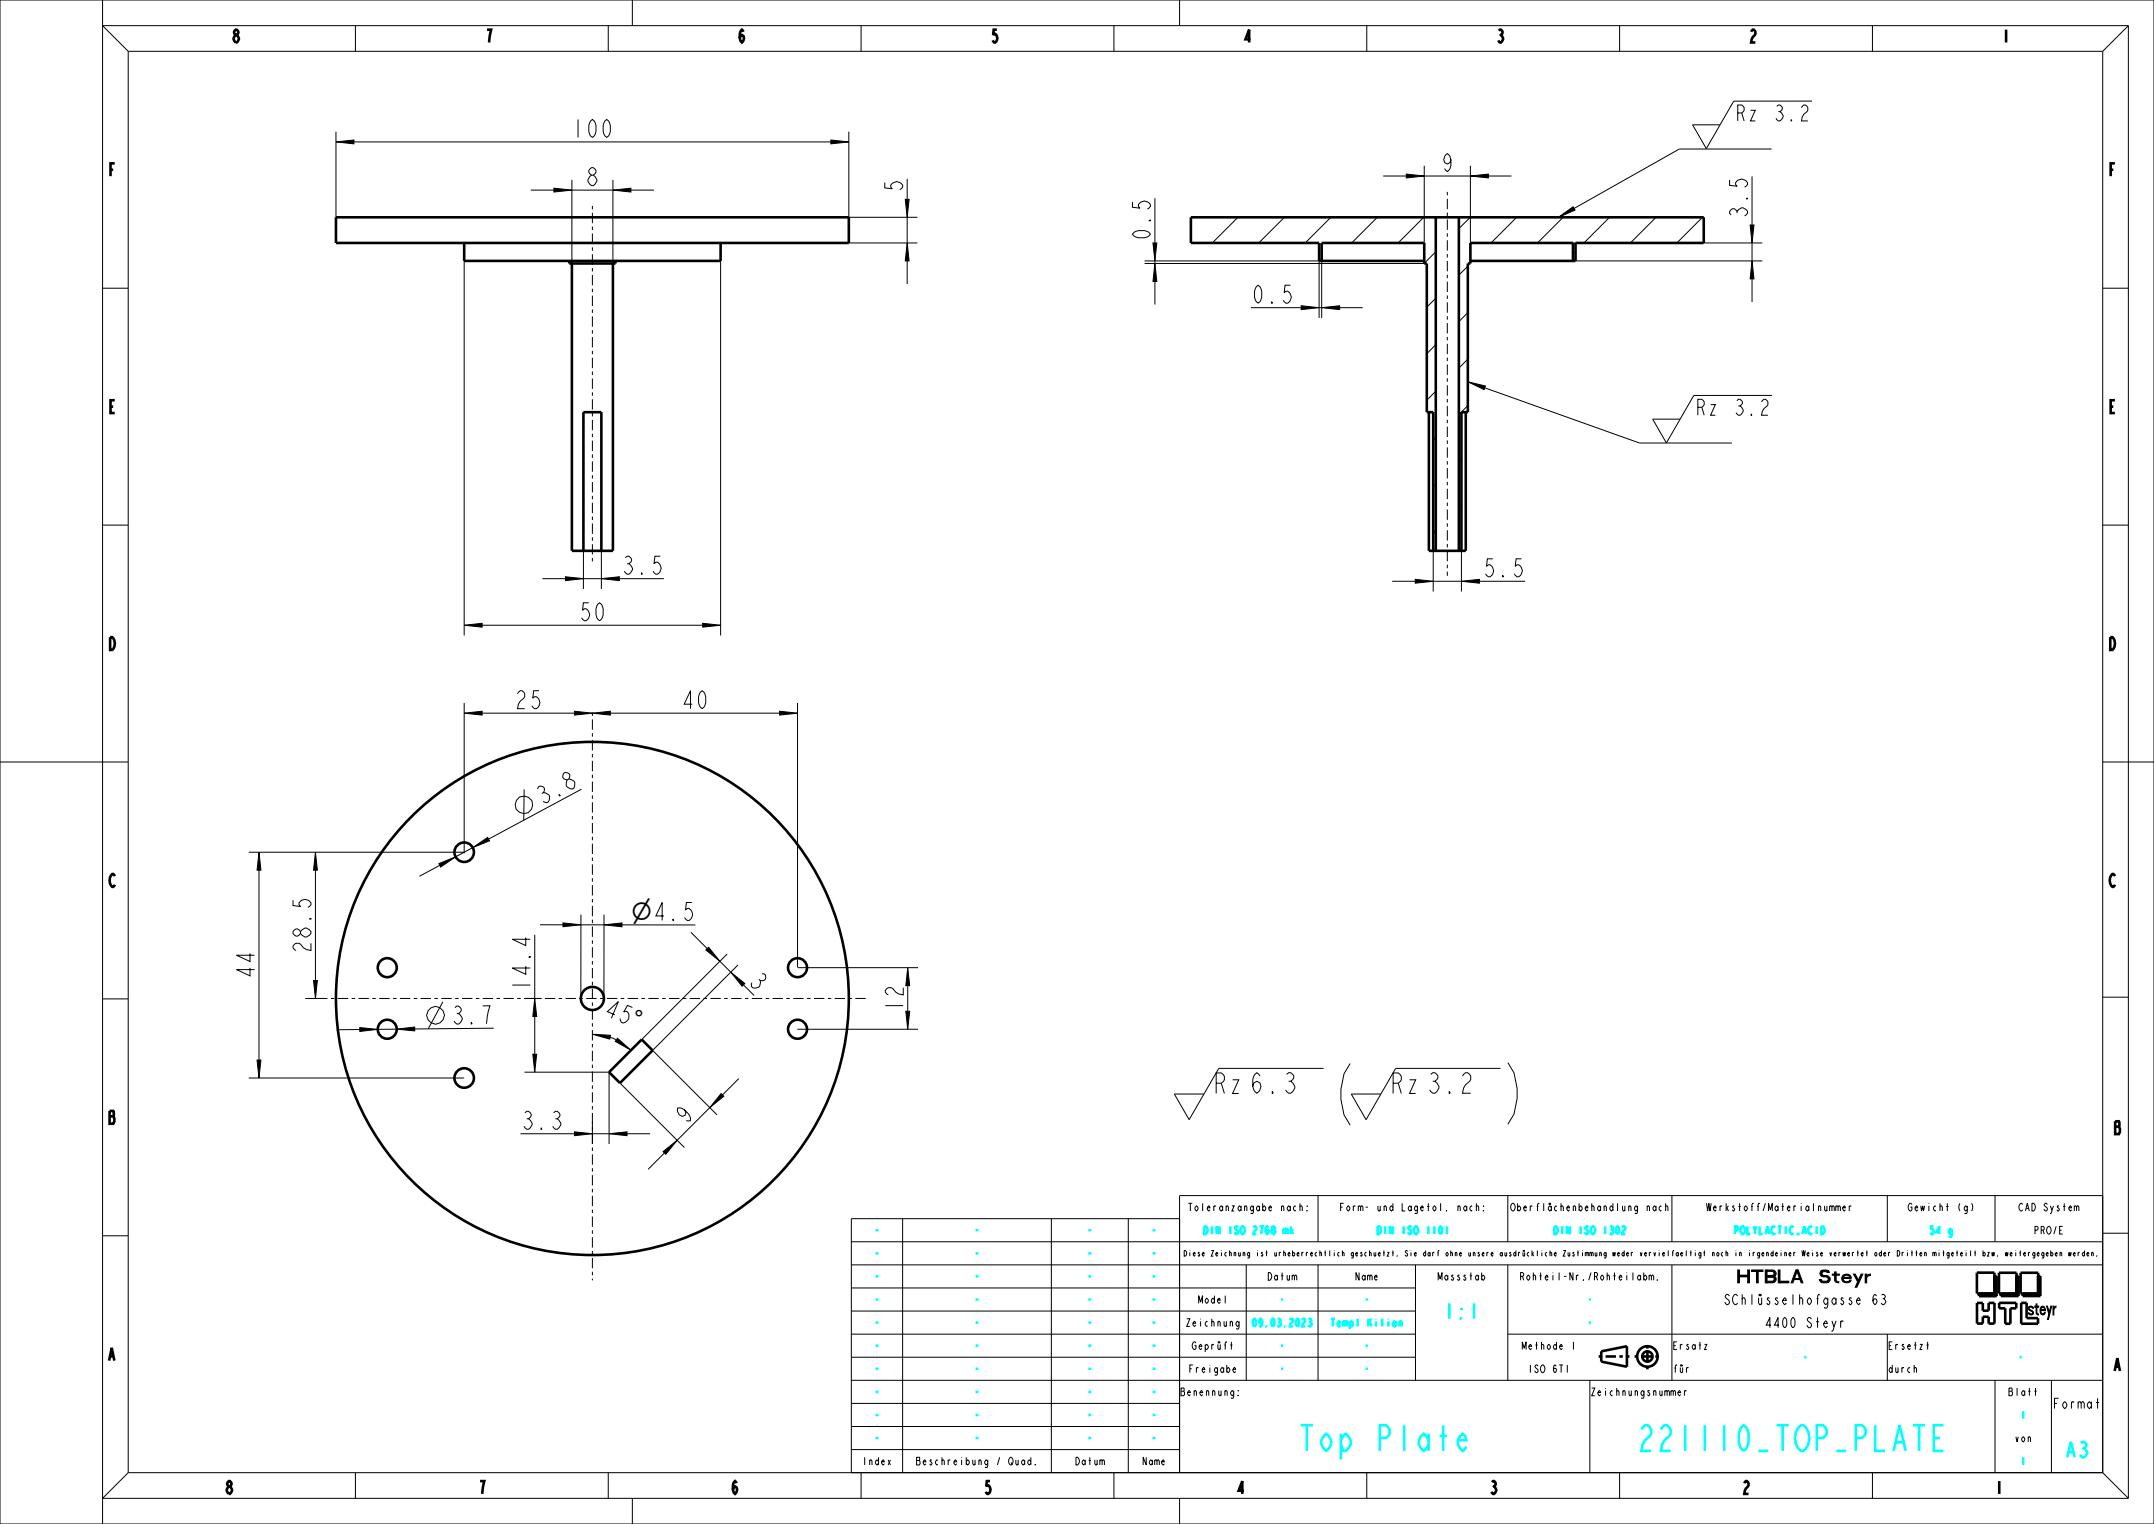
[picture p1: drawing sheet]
<svg xmlns="http://www.w3.org/2000/svg" width="420mm" height="297mm" viewBox="0 0 420 297" stroke-linecap="round" stroke-linejoin="round" font-family="sans-serif">
<g fill="none" stroke="#000" stroke-width=".19">
<path d="M0 0h420v297h-420zM20 0v297M25 10v277M25 10h385M69.3 5v5M118.6 5v5M123.3 0v5M167.9 5v5M217.2 5v5M230 0v5M266.5 5v5M315.8 5v5"/>
<path d="M365.1 5v5M410 10v277M415 5h-395l5 5M415 5l-5 5M415 5v287M65.5 27.7l3.5-.4v.7zM65.5 25.7v16.6M69 27.7h93M103.5 37h4.5M108 36.7l3.5 .3-3.5 .4zM111.5 35v16.3M111.5 37h8"/>
<path d="M119.5 37l3.5-.3v.7zM119.5 35v16.3M123 37h4.5M162 27.3l3.5 .4-3.5 .3zM165.5 25.7v16.6h13.4M176.5 38.8h.8l-.4 3.5zM176.9 34.9v3.9M225.2 38.6v8.7M269.7 34.3h4.5M274.2 33.9l3.5 .4-3.5 .4zM277.7 32.3v15M277.7 34.3h9"/>
<path d="M286.7 34.3l3.5-.4v.8zM286.7 32.3v15M290.2 34.3h4.5M341.6 34.4v9.4M20 56.2h5M90.5 50.8v73M140.5 50.8v73M165.5 47.3h13.4M176.9 47.3l.4 3.5h-.8zM176.9 42.3v5M176.9 50.8v4.5M223.2 50.8h34v11.2"/>
<path d="M224.8 47.3h.8l-.4 3.5zM225.2 51.3l.4 3.5h-.8zM225.2 50.8v.5M225.2 54.8v4.5M232.3 42.3l-.1 .2M241.4 42.3l-5 5M243.9 60h9.8M250.4 42.3l-5 5M253.7 59.6l3.5 .4-3.5 .3zM257.2 60h.5M257.7 60l3.5-.4v.7zM257.7 50.8v11.2"/>
<path d="M259.5 42.3l-5 5M261.2 60h4.5M268.6 42.3l-5 5M277.6 42.3l-5 5M280 49.1l-2.3 2.2h-54.5M280 58.1l-1.8 1.8M286.2 51.9l-1.7 1.7M286.7 42.3l-2.2 2.3M295.7 42.3l-5 5M304.8 42.3l-5 5M306.7 47.3h.5M307.2 49l-.5 .5"/>
<path d="M307.2 50.8h36.4M313.8 42.3l-5 5M322.9 42.3l-5 5M332 42.3l-5 5M332.2 47.3h11.4M341.2 43.8h.8l-.4 3.5zM341.6 50.8l.4 3.5h-.8zM341.6 47.3v3.5M341.6 54.3v4.5M410 56.2h5M280 67.2l-1.8 1.7M280 76.2l-1.8 1.8"/>
<path d="M286.2 60.9l-1.7 1.8M286.2 70l-1.7 1.7M286.2 79l-1.7 1.8M280 85.3l-.5 .5M280 94.4l-.5 .5M285 89.4l-.5 .5M285 98.4l-.5 .5M20 102.3h5M105.8 112.8h4.5M110.3 112.4l3.5 .4-3.5 .3zM113.8 112.8h3.5M113.8 107.3v7.5"/>
<path d="M117.3 112.8l3.5-.4v.7zM117.3 107.3v7.5M120.8 112.8h8.6M271.5 113.3h4.5M276 112.9l3.5 .4-3.5 .4zM279.5 113.3h5.5M279.5 107.3v8M280 103.4l-.5 .5M285 113.3l3.5-.4v.8zM285 107.3v8M288.5 113.3h8.9M410 102.3h5"/>
<path d="M90.5 121.8l3.5-.3v.7zM90.5 139l3.5-.4v.8zM90.5 137v29.3M94 121.8h43M94 139h18M112 138.6l3.5 .4-3.5 .4zM115.5 139l3.5-.4v.8zM119 139h33M137 121.5l3.5 .3-3.5 .4zM152 138.6l3.5 .4-3.5 .4zM155.5 137v51.6M0 148.5h25"/>
<path d="M102.2 153.8l-.1 6M113.4 153.8l-18.1 9.7M410 148.5h10M48.5 166.1h42M50.5 166.1l.4 3.5h-.8zM50.5 169.6v37M61.5 166.1l.4 3.5h-.8zM61.5 169.6v21.5M85.6 168.3l3.2-1.3-2.9 2zM85.8 168.6l-4 2.2M92.2 165.2l2.9-2 .3 .7zM92.2 165.2l-3.4 1.8"/>
<path d="M109.8 179.9l3.5 .3-3.5 .4zM113.3 178.2v16.4M117.8 178.2v16.4M20 194.7h5M59.5 194.6h2.4M61.1 191.1h.8l-.4 3.5zM86.4 195.2l-2.9 5.3M102.3 194.6h3.3M104.3 194.6l.3 3.5h-.7zM104.3 182.2v12.4M104.3 198.1v7.3M105.3 180.2h4.5"/>
<path d="M113.3 180.2h4.5M117.8 180.2l3.5-.3v.7zM121.3 180.2l14.3 .1M134.7 181.7l3.2 3.2M137.6 185.1l.6-.5 2.2 2.7zM140.4 187.3l2.1 2.2M141.8 185.9l-16.7 16.7M142.5 189.5l2.7 2.2-.5 .5zM143.9 188l-16.7 16.7 12.6 12.6M155.6 188.6h23.4M176.6 197.1h.8l-.4 3.5zM177 188.6l.4 3.5h-.8z"/>
<path d="M410 194.3h5M48.5 210.1h42M50.1 206.6h.8l-.4 3.5zM70.2 200.3l3.5 .3-3.5 .4zM70.2 200.6l-4.5 .1M77.4 200.6l3.5-.4v.7zM77.4 200.6h-3.7M96.3 200.4l-15.4 .1M102.3 208.9h16.5v14M103.9 205.4h.7l-.3 3.5zM115.5 201.6l3.5 .2-.1 .7zM115.5 218.6v4.3"/>
<path d="M119 202.1l1.2 .5M120.4 202.3l2.6 2.4-3-1.8zM120.9 211.1l12.5 12.5M138.4 215.9l-6.4 6.3M140.6 213.1l.5 .5-2.7 2.3zM144.1 210.2l-3.2 3.2M155.5 200.6h23.5M101.5 220.9h10.5M112 220.6l3.5 .3-3.5 .4zM115.5 220.9h3.3M118.8 220.9l3.5-.3v.7zM122.3 220.9h4.5"/>
<path d="M129.3 224.4l2.7-2.2-2.2 2.8zM129.6 224.7l-3.2 3.2M176 237.5v49.5M205 237.5v49.5M220 237.5v49.5M230 237.5h-64v49.5M257 233v9M294 233v9M326 233v9M368 233v9M389 233v9M410 233h-180v54"/>
<path d="M20 240.8h5M166 242h244M166 246.5h244M166 251h110M166 255.5h110M243 246.5v22.5M257 246.5v22.5M276 246.5v22.5M294 246.5v22.5M326 246.5v22.5M385.9 252.1h.1M386 252.1l-.1 .1"/>
<path d="M386.1 252.1l-.2 .2M386.2 252.1l-.3 .3M386.3 252.1l-.4 .4M386.4 252.1l-.5 .5M386.5 252.1l-.5 .5M386.6 252.1l-.5 .5M386.7 252.1l-.6 .5M386.8 252.1l-.6 .5M386.8 252.1l-.5 .5M386.9 252.1l-.5 .5M387 252.1l-.5 .5M387.1 252.1l-.5 .5"/>
<path d="M387.2 252.1l-.5 .5M387.3 252.1l-.5 .5M387.4 252.1l-.5 .5M387.5 252.1l-.5 .5M387.6 252.1l-.6 .5M387.7 252.1l-.6 .5M387.7 252.1l-.5 .5M387.8 252.1l-.5 .5M387.9 252.1l-.5 .5M388 252.1l-.5 .5M388.1 252.1l-.5 .5M388.2 252.1l-.5 .5"/>
<path d="M388.3 252.1l-.5 .5M388.4 252.1l-.5 .5M388.5 252.1l-.6 .5M388.6 252.1l-.6 .5M388.6 252.1l-.5 .5M388.7 252.1l-.5 .5M388.8 252.1l-.5 .5M388.9 248.7h.1M389 248.7l-.1 .1M389.1 248.7l-.2 .2M389.2 248.7l-.3 .3M389.2 248.7l-.3 .4"/>
<path d="M389.3 252.6h.1M389.3 252.5l-.1 .1M389.3 252.4l-.2 .2M389.3 252.3l-.3 .3M389.3 252.2l-.4 .4M389.3 252.1l-.5 .5M389.3 252l-.5 .6M389.3 251.9l-.6 .7M389.3 251.9l-.7 .7M389.3 251.8l-.8 .8M389.3 251.7l-.9 .9M389.3 251.6l-.4 .4"/>
<path d="M389.3 251.5l-.4 .4M389.3 251.4l-.4 .4M389.3 251.3l-.4 .4M389.3 251.2l-.4 .5M389.3 251.1l-.4 .5M389.3 251.1l-.4 .4M389.3 251l-.4 .4M389.3 250.9l-.4 .4M389.3 250.8l-.4 .4M389.3 250.7l-.4 .4M389.3 250.6l-.4 .4M389.3 250.5l-.4 .4"/>
<path d="M389.3 250.4l-.4 .4M389.3 250.3l-.4 .5M389.3 250.2l-.4 .5M389.3 250.2l-.4 .4M389.3 250.1l-.4 .4M389.3 250l-.4 .4M389.3 249.9l-.4 .4M389.3 249.8l-.4 .4M389.3 249.7l-.4 .4M389.3 249.6l-.4 .4M389.3 249.5l-.4 .5M389.3 249.4l-.4 .5"/>
<path d="M389.3 249.3l-.4 .5M389.3 249.3l-.4 .4M389.3 249.2l-.4 .4M389.3 249.1l-.4 .4M389.3 249l-.4 .4M389.3 248.9l-.4 .4M389.3 248.8l-.4 .4M389.3 248.7l-.4 .4M390.1 252.1h.1M390.2 252.1l-.1 .1M390.3 252.1l-.2 .2M390.4 252.1l-.3 .3"/>
<path d="M390.5 252.1l-.4 .4M390.6 252.1l-.5 .5M390.7 252.1l-.5 .5M390.8 252.1l-.5 .5M390.9 252.1l-.5 .5M391 252.1l-.5 .5M391 252.1l-.4 .5M391.1 252.1l-.4 .5M391.2 252.1l-.5 .5M391.3 252.1l-.5 .5M391.4 252.1l-.5 .5M391.5 252.1l-.5 .5"/>
<path d="M391.6 252.1l-.5 .5M391.7 252.1l-.5 .5M391.8 252.1l-.5 .5M391.9 252.1l-.5 .5M391.9 252.1l-.4 .5M392 252.1l-.4 .5M392.1 252.1l-.5 .5M392.2 252.1l-.5 .5M392.3 252.1l-.5 .5M392.4 252.1l-.5 .5M392.5 252.1l-.5 .5M392.6 252.1l-.5 .5"/>
<path d="M392.7 252.1l-.5 .5M392.8 252.1l-.5 .5M392.8 252.1l-.4 .5M392.9 252.1l-.4 .5M393 252.1l-.5 .5M393.1 252.1l-.5 .5M393.2 248.7h.1M393.3 248.7l-.1 .1M393.4 248.7l-.2 .2M393.5 248.7l-.3 .3M393.6 248.7l-.4 .4M393.6 252.5l-.1 .1"/>
<path d="M393.6 252.4l-.2 .2M393.6 252.3l-.3 .3M393.6 252.2l-.4 .4M393.6 252.1l-.5 .5M393.6 252l-.6 .6M393.6 251.9l-.7 .7M393.6 251.8l-.8 .8M393.6 251.7l-.9 .9M393.6 251.6l-.4 .4M393.6 251.5l-.4 .4M393.6 251.4l-.4 .4M393.6 251.3l-.4 .4"/>
<path d="M393.6 251.2l-.4 .4M393.6 251.1l-.4 .4M393.6 251l-.4 .4M393.6 250.9l-.4 .4M393.6 250.8l-.4 .4M393.6 250.7l-.4 .4M393.6 250.6l-.4 .4M393.6 250.5l-.4 .4M393.6 250.4l-.4 .4M393.6 250.3l-.4 .4M393.6 250.2l-.4 .4M393.6 250.1l-.4 .4"/>
<path d="M393.6 250l-.4 .4M393.6 249.9l-.4 .4M393.6 249.8l-.4 .4M393.6 249.7l-.4 .4M393.6 249.6l-.4 .5M393.6 249.6l-.4 .4M393.6 249.5l-.4 .4M393.6 249.4l-.4 .4M393.6 249.3l-.4 .4M393.6 249.2l-.4 .4M393.6 249.1l-.4 .4M393.6 249l-.4 .4"/>
<path d="M393.6 248.9l-.4 .4M393.6 248.8l-.4 .4M393.6 248.7l-.4 .5M394.5 252.1l-.1 .1M394.6 252.1l-.2 .2M394.7 252.1l-.3 .3M394.8 252.1l-.4 .4M394.9 252.1l-.5 .5M395 252.1l-.5 .5M395.1 252.1l-.5 .5M395.2 252.1l-.5 .5M395.3 252.1l-.5 .5"/>
<path d="M395.4 252.1l-.5 .5M395.4 252.1l-.4 .5M395.5 252.1l-.4 .5M395.6 252.1l-.5 .5M395.7 252.1l-.5 .5M395.8 252.1l-.5 .5M395.9 252.1l-.5 .5M396 252.1l-.5 .5M396.1 252.1l-.5 .5M396.2 252.1l-.5 .5M396.3 252.1l-.5 .5M396.3 252.1l-.4 .5"/>
<path d="M396.4 252.1l-.4 .5M396.5 252.1l-.5 .5M396.6 252.1l-.5 .5M396.7 252.1l-.5 .5M396.8 252.1l-.5 .5M396.9 252.1l-.5 .5M397 252.1l-.5 .5M397.1 252.1l-.5 .5M397.1 252.1l-.4 .5M397.2 252.1l-.4 .5M397.3 252.1l-.4 .5M397.4 248.7h.1"/>
<path d="M397.5 248.7l-.1 .1M397.6 248.7l-.2 .2M397.7 248.7l-.3 .3M397.8 248.7l-.4 .4M397.8 252.6h.1M397.8 252.5v.1M397.8 252.4l-.1 .2M397.8 252.3l-.2 .3M397.8 252.2l-.3 .4M397.8 252.1l-.4 .5M397.8 252l-.5 .6M397.8 251.9l-.6 .7"/>
<path d="M397.8 251.9l-.7 .7M397.8 251.8l-.8 .8M397.8 251.7l-.9 .9M397.8 251.6l-.4 .4M397.8 251.5l-.4 .4M397.8 251.4l-.4 .4M397.8 251.3l-.4 .5M397.8 251.2l-.4 .5M397.8 251.1l-.4 .5M397.8 251l-.4 .5M397.8 251l-.4 .4M397.8 250.9l-.4 .4"/>
<path d="M397.8 250.8l-.4 .4M397.8 250.7l-.4 .4M397.8 250.6l-.4 .4M397.8 250.5l-.4 .4M397.8 250.4l-.4 .5M397.8 250.3l-.4 .5M397.8 250.2l-.4 .5M397.8 250.1l-.4 .5M397.8 250.1l-.4 .4M397.8 250l-.4 .4M397.8 249.9l-.4 .4M397.8 249.8l-.4 .4"/>
<path d="M397.8 249.7l-.4 .4M397.8 249.6l-.4 .4M397.8 249.5l-.4 .5M397.8 249.4l-.4 .5M397.8 249.3l-.4 .5M397.8 249.3l-.4 .4M397.8 249.2l-.4 .4M397.8 249.1l-.4 .4M397.8 249l-.4 .4M397.8 248.9l-.4 .4M397.8 248.8l-.4 .4M397.8 248.7l-.4 .5"/>
<path d="M410 240.3h5M166 260h110M166 264.5h110M166 269h244M166 273.5h64M166 278h64M294 260h116M310 269v18M368 260v9M389 269v18M400 269v18M25 287l-5 5h395"/>
<path d="M25 287h385M69.3 287v5M118.6 287v5M123.3 292v5M166 282.5h64M167.9 287v5M217.2 287v5M230 292v5M266.5 287v5M315.8 287v5M365.1 287v5M410 287l5 5"/>
<circle cx="102.1" cy="156.9" r="1.72"/>
<circle cx="84.9" cy="197.9" r="1.72"/>
</g>
<path d="M311.7 264.4h6M318.7 264.4h5M321.2 266.9v-5" fill="none" stroke="#000" stroke-width=".51" stroke-dasharray=".7 .7 2 .7" stroke-linecap="butt"/>
<g fill="none" stroke="#000" stroke-width=".51">
<path d="M111 50.8v.5h9v-.5M111.5 51.3v56h8v-56M257.7 50.8v-3.5h20v4h.5v29h1.3v27M277.7 50.8h-20.5v-3.5h-25v-5h100v5h-25v3.5h-20.5M280 42.3v65M284.5 42.3v65M306.7 50.8v-3.5h-20v4h-.5v29h-1.2v27M278.6 80.3v27h7.2v-27M113.8 107.3v-27h3.5v27M125.1 202.6l2.1 2.1-6.3 6.4-2.1-2.2zM385.5 248h3.4v4.1h-3.4zM385.5 253.9h1.1v1.5h1.2v-1.5h1.1v4h-1.1v-1.3h-1.2v1.3h-1.1z"/>
<path d="M388.9 248.7h.4v3.9h-3.4v-.5M389.8 248h3.4v4.1h-3.4zM389.8 253.9h3.3v1.1h-1.1v3h-1v-3h-1.2zM393.2 248.7h.4v3.9h-3.5v-.5M394 248h3.4v4.1h-3.4zM394.4 252.1v.5h3.4v-3.9h-.4v3.4M395.2 253.9h-1.1v4.1h3.3M312.2 263.4l5-1v4l-5-1z"/>
<circle cx="115.5" cy="194.6" r="2.25"/>
<circle cx="321.2" cy="264.4" r="2"/>
<circle cx="321.2" cy="264.4" r="1"/>
</g>
<g fill="#000">
<path d="M65.5 27.7l3.5-.4v.7zM108 36.7l3.5 .3-3.5 .4zM119.5 37l3.5-.3v.7zM162 27.3l3.5 .4-3.5 .3zM274.2 33.9l3.5 .4-3.5 .4zM286.7 34.3l3.5-.4v.8zM176.5 38.8h.8l-.4 3.5zM176.9 47.3l.4 3.5h-.8zM225.2 51.3l.4 3.5h-.8zM224.8 47.3h.8l-.4 3.5zM253.7 59.6l3.5 .4-3.5 .3zM257.7 60l3.5-.4v.7z"/>
<path d="M341.6 50.8l.4 3.5h-.8zM341.2 43.8h.8l-.4 3.5zM110.3 112.4l3.5 .4-3.5 .3zM117.3 112.8l3.5-.4v.7zM276 112.9l3.5 .4-3.5 .4zM285 113.3l3.5-.4v.8zM90.5 121.8l3.5-.3v.7zM90.5 139l3.5-.4v.8zM112 138.6l3.5 .4-3.5 .4zM115.5 139l3.5-.4v.8zM137 121.5l3.5 .3-3.5 .4zM152 138.6l3.5 .4-3.5 .4z"/>
<path d="M50.5 166.1l.4 3.5h-.8zM61.5 166.1l.4 3.5h-.8zM85.6 168.3l3.2-1.3-2.9 2zM92.2 165.2l2.9-2 .3 .7zM61.1 191.1h.8l-.4 3.5zM104.3 194.6l.3 3.5h-.7zM109.8 179.9l3.5 .3-3.5 .4zM117.8 180.2l3.5-.3v.7zM137.6 185.1l.6-.5 2.2 2.7zM142.5 189.5l2.7 2.2-.5 .5zM177 188.6l.4 3.5h-.8zM50.1 206.6h.8l-.4 3.5z"/>
<path d="M70.2 200.3l3.5 .3-3.5 .4zM77.4 200.6l3.5-.4v.7zM103.9 205.4h.7l-.3 3.5zM115.5 201.6l3.5 .2-.1 .7zM120.4 202.3l2.6 2.4-3-1.8zM140.6 213.1l.5 .5-2.7 2.3zM176.6 197.1h.8l-.4 3.5zM112 220.6l3.5 .3-3.5 .4zM118.8 220.9l3.5-.3v.7zM129.3 224.4l2.7-2.2-2.2 2.8z"/>
</g>
<path d="M408.5 252.2v.1" fill="none" stroke="#0ff" stroke-width=".51"/>
<!-- layer: ACHSEN -->
<g fill="none" stroke="#000" stroke-width=".51">
<path d="M65.5 42.3h100v5h-100zM90.5 47.3v3.5h50v-3.5"/>
<circle cx="90.5" cy="166.1" r="1.9"/>
<circle cx="75.5" cy="188.6" r="1.85"/>
<circle cx="115.5" cy="194.6" r="50"/>
<circle cx="155.5" cy="188.6" r="1.85"/>
<circle cx="75.5" cy="200.6" r="1.85"/>
<circle cx="90.5" cy="210.1" r="1.9"/>
<circle cx="155.5" cy="200.6" r="1.85"/>
</g>
<!-- layer: ZEICH_ELEMENTE -->
<g fill="none" stroke="#000" stroke-width=".19">
<path d="M353.3 19.7h-15.2l-5.4 9.3-2.7-4.7h5.4M345.4 29h-18l-20.5 11.6M303.9 42.3l2.8-2 .4 .7zM286.2 74.4l3.4 .8-.2 .7zM289.5 75.6l30.2 10.7h18M345.5 77.1h-15.2l-5.4 9.2-2.7-4.6h5.4M258.1 208.2h-20.5l-5.7 10-2.9-5h5.8M292.6 208.2h-20.5l-5.7 10M230.9 243.7a.55 .55 0 0 1 .5 .6 .55 .55 0 0 1-.5 .5zM290.7 244.3h.4l-.1-.2a.41 .41 0 0 0-.3 .3 .41 .41 0 0 0 .3 .4l.1-.2M292.9 244.3l-.2-.2a.41 .41 0 0 0-.2 .3 .41 .41 0 0 0 .2 .4l.2-.3M355 244.3h.4l-.2-.2a.41 .41 0 0 0-.2 .3 .41 .41 0 0 0 .2 .4l.2-.2"/>
<path d="M408.8 244.7l.1 .1z"/>
</g>
<path d="M303.9 42.3l2.8-2 .4 .7zM286.2 74.4l3.4 .8-.2 .7z" fill="#000"/>
<path d="M282.2 37.4v74.8M115.5 109.4v-69.8M115.5 138.9v110.6M60.5 194.6h108.9" fill="none" stroke="#000" stroke-width=".19" stroke-dasharray=".7 .7 2 .7" stroke-linecap="butt"/>
<g font-size="15.6">
<text x="257.9" y="219.3">(</text>
<text x="289.8" y="219.1">)</text>
</g>
<g font-size="6.5" fill="#0ff">
<text x="253.3" y="282.8">Top Plate</text>
<text x="319.9" y="282.8">221110_TOP_PLATE</text>
</g>
<g font-size="5.2">
<text x="236.3" y="213.1">Rz 6.3</text>
<text x="270.8" y="213.1">Rz 3.2</text>
</g>
<g font-size="4.8">
<text x="123.1" y="179.4">⌀4.5</text>
<text x="123.1" y="179.4">⌀</text>
<text x="122.6" y="199.8" transform="rotate(23 122.6 199.8)">°</text>
</g>
<g font-size="4.6">
<text x="111.3" y="26.8">100</text>
<text x="280.8" y="33.4">9</text>
<text x="114.1" y="36.2">8</text>
<text x="176" y="37.7" transform="rotate(-90 176 37.7)">5</text>
<text x="224.3" y="47" transform="rotate(-90 224.3 47)">0.5</text>
<text x="340.7" y="42.8" transform="rotate(-90 340.7 42.8)">3.5</text>
<text x="243.9" y="59.1">0.5</text>
<text x="121" y="111.9">3.5</text>
<text x="289" y="112.4">5.5</text>
<text x="112.7" y="121">50</text>
<text x="100.2" y="138.1">25</text>
<text x="132.7" y="138.1">40</text>
<text x="105.6" y="157" transform="rotate(-28 105.6 157)">3.8</text>
<text x="60.6" y="185.9" transform="rotate(-90 60.6 185.9)">28.5</text>
<text x="49.6" y="190.9" transform="rotate(-90 49.6 190.9)">44</text>
<text x="145.7" y="191.4" transform="rotate(45 145.7 191.4)">3</text>
<text x="103.4" y="193.4" transform="rotate(-90 103.4 193.4)">14.4</text>
<text x="176.1" y="197.4" transform="rotate(-90 176.1 197.4)">12</text>
<text x="87.9" y="199.6" transform="rotate(-1 87.9 199.6)">3.7</text>
<text x="101.5" y="220.1">3.3</text>
<text x="133.6" y="219.4" transform="rotate(-45 133.6 219.4)">9</text>
</g>
<text font-size="4.5" x="117.4" y="197.7" transform="rotate(23 117.4 197.7)">45°</text>
<g font-size="4">
<text x="338.2" y="23.6">Rz 3.2</text>
<text x="330.4" y="80.9">Rz 3.2</text>
</g>
<g font-size="3.9" fill="#0ff">
<text x="281.5" y="257">1:1</text>
<text x="402.7" y="284">A3</text>
</g>
<g font-size="3.3">
<text x="45.2" y="8.3">8</text>
<text x="94.5" y="8.3">7</text>
<text x="143.8" y="8.3">6</text>
<text x="193.1" y="8.3">5</text>
<text x="242.4" y="8.3">4</text>
<text x="291.7" y="8.3">3</text>
<text x="341" y="8.3">2</text>
<text x="390.3" y="8.3">1</text>
<text x="21.1" y="34.3">F</text>
<text x="411.1" y="34.3">F</text>
<text x="21.1" y="80.5">E</text>
<text x="411.1" y="80.5">E</text>
<text x="21.1" y="126.7">D</text>
<text x="411.1" y="126.7">D</text>
<text x="21.2" y="172.8">C</text>
<text x="411.2" y="172.8">C</text>
<text x="21.1" y="219">B</text>
<text x="412.1" y="221">B</text>
<text x="337.3" y="250">HTBLA</text>
<text x="353.3" y="250">Steyr</text>
<text x="395.5" y="256.3">steyr</text>
<text x="21" y="265.2">A</text>
<text x="412" y="267.2">A</text>
<text x="43.9" y="291.1">8</text>
<text x="93.2" y="291.1">7</text>
<text x="142.5" y="291.1">6</text>
<text x="191.8" y="291.1">5</text>
<text x="241.1" y="291.1">4</text>
<text x="290.4" y="291.1">3</text>
<text x="339.7" y="291.1">2</text>
<text x="389" y="291.1">1</text>
</g>
<g font-size="2.6" fill="#0ff">
<text x="170.3" y="240.8">-</text>
<text x="170.3" y="245.3">-</text>
<text x="189.8" y="240.8">-</text>
<text x="189.8" y="245.3">-</text>
<text x="211.8" y="240.8">-</text>
<text x="211.8" y="245.3">-</text>
<text x="224.3" y="240.8">-</text>
<text x="224.3" y="245.3">-</text>
<text x="170.3" y="249.8">-</text>
<text x="189.8" y="249.8">-</text>
<text x="211.8" y="249.8">-</text>
<text x="224.3" y="249.8">-</text>
<text x="170.3" y="254.3">-</text>
<text x="189.8" y="254.3">-</text>
<text x="211.8" y="254.3">-</text>
<text x="224.3" y="254.3">-</text>
<text x="170.3" y="258.8">-</text>
<text x="170.3" y="263.3">-</text>
<text x="189.8" y="258.8">-</text>
<text x="189.8" y="263.3">-</text>
<text x="211.8" y="258.8">-</text>
<text x="211.8" y="263.3">-</text>
<text x="224.3" y="258.8">-</text>
<text x="224.3" y="263.3">-</text>
<text x="170.3" y="267.8">-</text>
<text x="189.8" y="267.8">-</text>
<text x="211.8" y="267.8">-</text>
<text x="224.3" y="267.8">-</text>
<text x="170.3" y="272.3">-</text>
<text x="189.8" y="272.3">-</text>
<text x="211.8" y="272.3">-</text>
<text x="224.3" y="272.3">-</text>
<text x="170.3" y="276.8">-</text>
<text x="170.3" y="281.3">-</text>
<text x="189.8" y="276.8">-</text>
<text x="189.8" y="281.3">-</text>
<text x="211.8" y="276.8">-</text>
<text x="211.8" y="281.3">-</text>
<text x="224.3" y="276.8">-</text>
<text x="224.3" y="281.3">-</text>
</g>
<g font-size="2.6">
<text x="336.4" y="254.3">SChlüsselhofgasse 63</text>
<text x="344.2" y="258.8">4400 Steyr</text>
<text x="400.3" y="274.5">Format</text>
</g>
<g font-size="2">
<text x="231.8" y="236">Toleranzangabe nach:</text>
<text x="261.5" y="236">Form- und Lagetol. nach:</text>
<text x="294.8" y="236">Oberflächenbehandlung nach</text>
<text x="333" y="236">Werkstoff/Materialnummer</text>
<text x="372.1" y="236">Gewicht (g)</text>
<text x="393.7" y="236">CAD System</text>
<text x="396.6" y="240.5">PRO/E</text>
<text x="247.1" y="249.5">Datum</text>
<text x="264.2" y="249.5">Name</text>
<text x="280.3" y="249.5">Massstab</text>
<text x="296.5" y="249.5">Rohteil-Nr./Rohteilabm.</text>
<text x="233.6" y="254">Model</text>
<text x="231.2" y="258.5">Zeichnung</text>
<text x="232.4" y="263">Geprüft</text>
<text x="296.7" y="263">Methode I</text>
<text x="326.1" y="263">Ersatz</text>
<text x="368.1" y="263">Ersetzt</text>
<text x="231.8" y="267.5">Freigabe</text>
<text x="297.9" y="267.5">ISO 6T1</text>
<text x="326.1" y="267.5">für</text>
<text x="368.1" y="267.5">durch</text>
<text x="230.1" y="272">Benennung:</text>
<text x="310.1" y="272">Zeichnungsnummer</text>
<text x="391.6" y="272">Blatt</text>
<text x="392.7" y="281">von</text>
<text x="168.1" y="285.5">Index</text>
<text x="178.8" y="285.5">Beschreibung / Quad.</text>
<text x="209.6" y="285.5">Datum</text>
<text x="222.7" y="285.5">Name</text>
</g>
<g font-size="2" fill="#0ff">
<text x="234.7" y="240.5">DIN ISO 2768 mk</text>
<text x="268.5" y="240.5">DIN ISO 1101</text>
<text x="303" y="240.5">DIN ISO 1302</text>
<text x="338.2" y="240.5">POLYLACTIC_ACID</text>
<text x="376.2" y="240.5">54 g</text>
<text x="249.4" y="254">-</text>
<text x="265.9" y="254">-</text>
<text x="309.4" y="254">-</text>
<text x="244.1" y="258.5">09.03.2023</text>
<text x="249.4" y="263">-</text>
<text x="259.5" y="258.5">Templ Kilian</text>
<text x="265.9" y="263">-</text>
<text x="309.4" y="258.5">-</text>
<text x="249.4" y="267.5">-</text>
<text x="265.9" y="267.5">-</text>
<text x="351.4" y="265.3">-</text>
<text x="393.4" y="265.3">-</text>
<text x="393.9" y="276.5">1</text>
<text x="393.9" y="285.5">1</text>
</g>
<g font-size="1.4">
<text x="231.4" y="244.8">Diese Zeichnung ist urheberrechtlich geschuetzt. Sie darf ohne unsere</text>
<text x="293.1" y="244.8">ausdrückliche Zustimmung weder vervielfaeltigt noch in irgendeiner Weise</text>
<text x="357.2" y="244.8">verwertet oder Dritten mitgeteilt bzw. weitergegeben werden.</text>
</g>
</svg>
